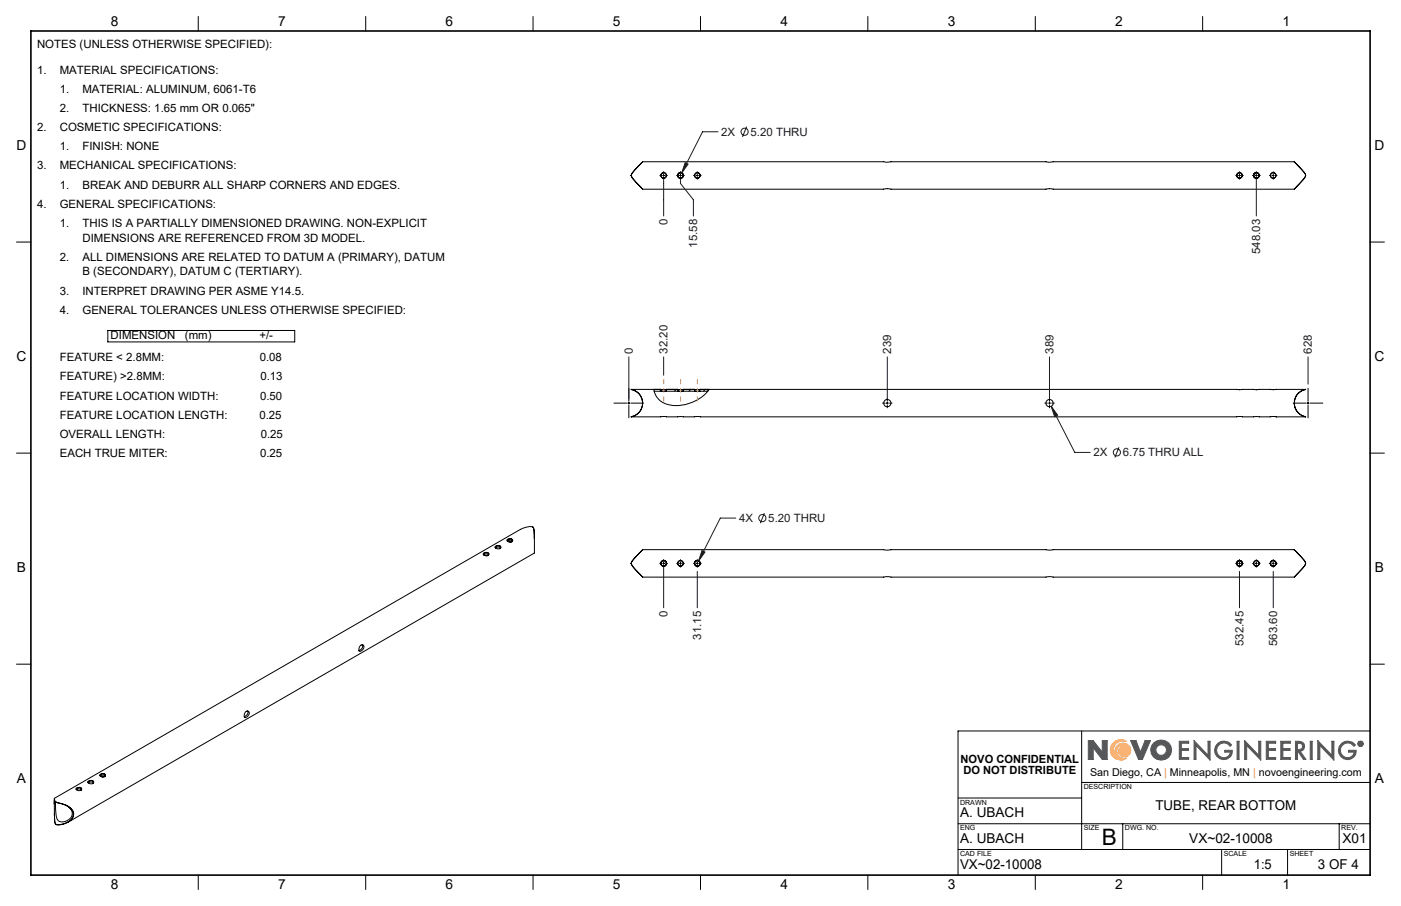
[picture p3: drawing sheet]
<svg xmlns="http://www.w3.org/2000/svg" width="432mm" height="279mm" viewBox="0 0 432 279" stroke-linecap="round" stroke-linejoin="round" font-family="sans-serif">
<g fill="none" stroke="#000" stroke-width=".31">
<path d="M61.1 5.1v4.5M112.7 5.1v4.5M164.3 5.1v4.5M215.9 5.1v4.5M267.5 5.1v4.5M319.1 5.1v4.5M370.7 5.1v4.5M194.6 54.1h.1M194.6 54.1a15.7 15.7 0 0 1 3.4-4.1l200.9-.1 1.6 1.6a5.2 5.2 0 0 1 1.9 2.6M194.6 54.1a6.5 6.5 0 0 0 2.4 3.1l1 1.1h74.3l1.2-.1 1.1 .1h47.8l1.1-.1 1.1 .1h74.3l.6-.6a10.5 10.5 0 0 0 2.9-3.6M194.6 54.1l.4 .9 3 3.3M198 49.9l-.6 .7a10.1 10.1 0 0 0-2.8 3.5"/>
<path d="M398.9 49.9l1.6 1.7a5.5 5.5 0 0 1 1.9 2.5M402.4 54.1h.1M402.4 54.1a12.2 12.2 0 0 1-3.1 3.9l-.4 .3M5.1 74.6h4.4M422.3 74.6h4.4M5.1 139.7h4.4M194.6 120.1a4.3 4.3 0 0 1 3.5 4.2 4.3 4.3 0 0 1-3.5 4.3M194.6 120.1h-.1a4.3 4.3 0 0 1 3.5 4.2 4.3 4.3 0 0 1-3.5 4.2l.1 .1M194.6 120.1h9.1M201.5 120.1a6 6 0 0 0 6 5 12.4 12.4 0 0 0 11-5M201.6 120.7h2.2M203.7 120.1h1.7"/>
<path d="M203.7 120.1l.1 .1M203.8 120.7h1.5M203.8 120.2h1.5M203.8 120.2l-.4 .5M203.8 120.2v.5M205.3 120.7h3.7M205.3 120.2v.5M205.4 120.1h.1M205.4 120.1l-.1 .1M205.4 120.1h3.5M208.4 120.1l-.5 .6M208.9 120.1l.1 .1"/>
<path d="M208.9 120.1h1.7M209 120.7h1.5M209 120.2h1.5M209 120.2v.5M210.5 120.7h3.7M210.5 120.2v.5M210.6 120.1h.1M210.6 120.1l-.1 .1M210.6 120.1h3.5M212.9 120.1l-.6 .6M214.1 120.1h1.7M214.1 120.1l.1 .1"/>
<path d="M214.2 120.7h1.5M214.2 120.2h1.5M214.2 120.2v.5M215.7 120.7h2.5M215.7 120.2v.5M215.8 120.1h186.6M215.8 120.1h.1M215.8 120.1l-.1 .1M217.4 120.1l-.6 .6M217.9 120.1l.4 .4M393.3 128.5l-198.7 .1M393.3 128.6h9.1"/>
<path d="M402.4 120.1a4.3 4.3 0 0 0-3.5 4.2 4.3 4.3 0 0 0 3.5 4.3M422.3 139.7h4.4M149 170.6a1.12 1.12 0 0 1 1.7 .3 .92 .92 0 0 1-.9 .5 .92 .92 0 0 1-.8-.7zM149 170.7l.2-.1a.71 .71 0 0 1 .9-.2 .71 .71 0 0 1 .4 .8l-.2 .1a.81 .81 0 0 1-1.3-.6zM149.1 171.1a1.06 1.06 0 0 1 1.5 0M152.6 168.6a1.14 1.14 0 0 1 1.8 .2 .93 .93 0 0 1-1 .5 .93 .93 0 0 1-.8-.7zM152.7 168.9a.87 .87 0 0 1 .8-.6 .87 .87 0 0 1 .8 .5l-.2 .4M152.7 169a1.11 1.11 0 0 1 1.6 0M156.3 166.4a1.22 1.22 0 0 1 1.7 .2 .9 .9 0 0 1-.9 .6 .9 .9 0 0 1-.8-.8zM156.4 166.5l.2-.1a.71 .71 0 0 1 .9-.3 .71 .71 0 0 1 .3 .9l-.2 .1a.81 .81 0 0 1-1.2-.6zM156.4 166.9a1.11 1.11 0 0 1 1.5 0M160.4 163.3a3.7 3.7 0 0 1 4-.6l.3 2.4v5.5l-143.7 82.9"/>
<path d="M160.4 163.2l-143.6 83 .5 1.2M164.2 162.6l.4 1 .1 2.5M194.6 173.7h.1M194.6 173.7a15.7 15.7 0 0 1 3.4-4.1l200.9-.1 1.6 1.7a5.2 5.2 0 0 1 1.9 2.5M194.6 173.7l.4 1 3.1 3.3-3.1-3.3zM198 169.6l-.6 .6a10.1 10.1 0 0 0-2.8 3.5M198 178h200.9M398.9 169.6l1.6 1.6a5.5 5.5 0 0 1 1.9 2.5M402.4 173.7a11.6 11.6 0 0 1-3.2 3.9l-.3 .3 .7-.6a10.1 10.1 0 0 0 2.8-3.6M402.4 173.7h.1M111.1 199.1a.69 .69 0 0 1 1.1 0 .69 .69 0 0 1-.3 1.1l-.5 .5-.7 .1v-1.1zM111.7 198.9a1.42 1.42 0 0 1-1.1 1.7"/>
<path d="M5.1 204.8h4.4M75.7 219.5a.71 .71 0 0 1 1.1 0 .71 .71 0 0 1-.2 1.1l-.5 .5-.7 .2-.1-.8zM76.3 219.3a1.42 1.42 0 0 1-1 1.8M422.3 204.8h4.4M30.8 238.9a.94 .94 0 0 1 1-.3 .94 .94 0 0 1 .7 .7 .97 .97 0 0 1-1.7-.4zM30.9 239.3a1.11 1.11 0 0 1 1.5 0M30.9 238.9l.1-.1a.74 .74 0 0 1 1-.2 .74 .74 0 0 1 .3 .8l-.2 .1a.7 .7 0 0 1-.8 .1 .7 .7 0 0 1-.4-.7zM333.4 225.4v36.6M422.3 225.4h-127v44.5M16.8 246.3v5.4a2.92 2.92 0 0 0 .5 2.5M16.8 251v.7a3.1 3.1 0 0 0 .5 2.6M16.8 246.3l-.1 1.6"/>
<path d="M17.1 247.3a12 12 0 0 0 .8 5.8 2.96 2.96 0 0 0 4.4-2.7l-.4-.7-1.3-1.2M17.3 247.4a7.5 7.5 0 0 1 5.1 2.6 2.85 2.85 0 0 1-1.9 3.8l-1.7 .5h-1.5M17.3 254.2v.1M17.3 247.4h-.1a8.7 8.7 0 0 1 5.2 2.6 2.73 2.73 0 0 1-2 3.8l-1.6 .4h-1.5M23.5 243.5a.87 .87 0 0 1 .8-.6 .87 .87 0 0 1 .9 .4l-.3 .4M23.6 243.1a1.11 1.11 0 0 1 1.6 .2 .89 .89 0 0 1-.9 .5 .89 .89 0 0 1-.8-.7zM23.6 243.6a1.11 1.11 0 0 1 1.5 0M27.1 241a1.16 1.16 0 0 1 1.8 .2 .92 .92 0 0 1-1 .6 .92 .92 0 0 1-.8-.8zM28.8 241.4a1.21 1.21 0 0 0-1.6 0 .76 .76 0 0 1 .4-.7 .76 .76 0 0 1 .9 .1l.4 .4-.3 .5M295.3 254h127M295.3 246.1h38.1M333.4 241.3h88.9"/>
<path d="M346 254v8M412.7 254v8M61.1 269.9v4.4M112.7 269.9v4.4M164.3 269.9v4.4M215.9 269.9v4.4M267.5 269.9v4.4M295.3 262h127M319.1 269.9v4.4M370.7 269.9v4.4M376.5 262v7.9M396.8 262v7.9"/>
<circle cx="204.5" cy="54.1" r=".83"/>
<circle cx="204.5" cy="54.1" r=".89"/>
<circle cx="209.7" cy="54.1" r=".84"/>
<circle cx="209.7" cy="54.1" r=".86"/>
<circle cx="209.8" cy="54.1" r=".92"/>
<circle cx="214.9" cy="54.1" r=".89"/>
<circle cx="214.9" cy="54.1" r=".82"/>
<circle cx="382" cy="54.1" r=".83"/>
<circle cx="382" cy="54.1" r=".89"/>
<circle cx="387.2" cy="54.1" r=".84"/>
<circle cx="387.2" cy="54.1" r=".86"/>
<circle cx="387.2" cy="54.1" r=".92"/>
<circle cx="392.4" cy="54.1" r=".89"/>
<circle cx="392.4" cy="54.1" r=".82"/>
<circle cx="273.5" cy="124.3" r="1.13"/>
<circle cx="323.5" cy="124.3" r="1.13"/>
<circle cx="204.5" cy="173.8" r=".87"/>
<circle cx="204.5" cy="173.7" r=".83"/>
<circle cx="204.6" cy="173.7" r=".93"/>
<circle cx="209.7" cy="173.7" r=".84"/>
<circle cx="209.7" cy="173.7" r=".89"/>
<circle cx="214.9" cy="173.7" r=".83"/>
<circle cx="214.9" cy="173.7" r=".93"/>
<circle cx="214.9" cy="173.8" r=".86"/>
<circle cx="382" cy="173.8" r=".87"/>
<circle cx="382" cy="173.7" r=".83"/>
<circle cx="382" cy="173.7" r=".93"/>
<circle cx="387.2" cy="173.7" r=".89"/>
<circle cx="387.2" cy="173.8" r=".83"/>
<circle cx="392.4" cy="173.7" r=".83"/>
<circle cx="392.4" cy="173.7" r=".93"/>
<circle cx="392.4" cy="173.8" r=".86"/>
</g>
<path d="M342.7 229.6a3.1 3.1 0 0 1 4.5-.9 2.82 2.82 0 0 0-3.9 1.7 2.82 2.82 0 0 0 2.3 3.6 2.45 2.45 0 0 1-1.1-4.2 2.45 2.45 0 0 1 4 1.5 1.88 1.88 0 0 1-1.9 2.1 1.88 1.88 0 0 1-1.8-2.2l.6-.7a1.82 1.82 0 0 1 2.4 1.5 1.89 1.89 0 0 0-2.6-2 1.89 1.89 0 0 0-.3 3.3l1.5 .6 .8-.1a3.2 3.2 0 0 1-4-.2 3.2 3.2 0 0 1-.5-4z" fill="none" stroke="#f78d2a" stroke-width=".31"/>
<g fill="none" stroke="#555759" stroke-width=".31">
<path d="M336.9 230.6v3.6h-1.5v-5.8h1.5l2.8 3.6M336.9 230.6h.1M337 230.6l2.7 3.6h1.5v-5.8h-1.5v3.6M339.7 232h.1M348.5 228.4h1.6l1.4 3.6 1.4-3.6h1.7l-2.5 5.8h-1.2zM363.5 228.6h2.9v.6h-2.3v1.7h2.2v.5h-2.2v2.2h2.3v.6h-2.9zM368 228.4l4.3 4.5v-4.3h.7v5.8l-4.4-4.5v4.3h-.6zM375.4 229.2a2.89 2.89 0 0 1 4.2 .5l-.5 .5a2.26 2.26 0 0 0-3.2-.7 2.26 2.26 0 0 0-.5 3.2 2.26 2.26 0 0 0 3.3 .4l.5-1.1h-1.7v-.6h2.3a2.78 2.78 0 0 1-4 2.5 2.78 2.78 0 0 1-.4-4.7zM381.3 228.6h.6v5.6h-.6zM383.6 228.4l4.3 4.5v-4.3h.7v5.8l-4.4-4.5v4.3h-.6zM390.3 228.6h2.9v.6h-2.3v1.7h2.2v.5h-2.2v2.2h2.3v.6h-2.9zM394.8 228.6h2.9v.6h-2.3v1.7h2.2v.5h-2.2v2.2h2.3v.6h-2.9z"/>
<path d="M399.3 228.6a2.74 2.74 0 0 1 2.6 .8l.2 .8-.3 .9-1.1 .6 1.8 2.5h-.8l-1.7-2.5h-.1v2.5h-.6zM399.9 229.2l1.1 .1a1.02 1.02 0 0 1 0 1.7l-1.1 .2zM403.8 228.6h.6v5.6h-.6zM406.2 228.4l4.3 4.5v-4.3h.6v5.8l-4.3-4.5v4.3h-.6zM413.6 229.2a2.89 2.89 0 0 1 4.2 .5l-.5 .5a2.25 2.25 0 0 0-3.3-.7 2.25 2.25 0 0 0-.2 3.4 2.25 2.25 0 0 0 3.4-.3l.1-.6h-1.6v-.6h2.3a2.79 2.79 0 0 1-4 2.5 2.79 2.79 0 0 1-.4-4.7zM419 228.9l.6 .1-.1 .4 .2 .4-.4-.4-.3 .4zM419.2 229l.3 .2-.3 .1z"/>
<circle cx="357.9" cy="231.3" r="1.64"/>
<circle cx="357.9" cy="231.3" r="3.2"/>
<circle cx="419.3" cy="229.4" r=".85"/>
<circle cx="419.3" cy="229.4" r=".71"/>
</g>
<path d="M9.5 9.6h412.8v260.3h-412.8z" fill="none" stroke="#000" stroke-width=".5"/>
<path d="M343 229.1a3.2 3.2 0 0 1 4.2-.4 2.82 2.82 0 0 0-3.9 1.7 2.82 2.82 0 0 0 2.3 3.6 2.43 2.43 0 0 1-1.9-2.8 2.43 2.43 0 0 1 2.7-2 2.43 2.43 0 0 1 2.1 2.7 1.82 1.82 0 0 1-2.5 1.5 1.82 1.82 0 0 1-.9-2.7 1.73 1.73 0 0 1 2.7 1.3 1.9 1.9 0 0 0-2.6-2 1.9 1.9 0 0 0-.3 3.3l.8 .5h1.5a3.2 3.2 0 0 1-4.2-.4 3.2 3.2 0 0 1 0-4.3z" fill-rule="evenodd" fill="#f78d2a"/>
<path d="M335.4 228.4v5.8h1.5v-3.6l2.8 3.6h1.5v-5.8h-1.5v3.6l-2.8-3.6zM348.5 228.4l2.4 5.8h1.2l2.5-5.8h-1.7l-1.4 3.6-1.4-3.6zM355.6 229.1a3.1 3.1 0 0 0 .2 4.6 3.1 3.1 0 0 0 4.6-.6 3.1 3.1 0 0 0-1-4.5l-1.8-.4-1 .3zM356.2 231.3a1.65 1.65 0 0 1 3.3 0 1.65 1.65 0 0 1-3.3 0zM363.5 228.6v5.6h2.9v-.6h-2.3v-2.2h2.2v-.5h-2.2v-1.7h2.3v-.6zM368 228.4v5.8h.6v-4.3l4.4 4.5v-5.8h-.7v4.3zM375.2 229.3a2.79 2.79 0 0 0 .7 4.7 2.79 2.79 0 0 0 3.9-2.6h-2.3v.6h1.7a2.16 2.16 0 0 1-3 1.4 2.16 2.16 0 0 1-.9-3.2 2.22 2.22 0 0 1 3.8 0l.5-.5a2.92 2.92 0 0 0-4.4-.4zM381.3 228.6v5.6h.6v-5.6zM383.6 228.4v5.8h.6v-4.3l4.4 4.5v-5.8h-.7v4.3zM390.3 228.6v5.6h2.9v-.6h-2.3v-2.2h2.2v-.5h-2.2v-1.7h2.3v-.6zM394.8 228.6v5.6h2.9v-.6h-2.3v-2.2h2.2v-.5h-2.2v-1.7h2.3v-.6zM399.3 228.6v5.6h.6v-2.5l1.8 2.5h.8l-1.8-2.5 1.1-.6 .3-1.3a1.6 1.6 0 0 0-2.1-1.2zM399.9 229.2l1.3 .3 .3 .4-.3 1-1.3 .3zM403.8 228.6v5.6h.6v-5.6zM406.2 228.4v5.8h.6v-4.3l4.3 4.5v-5.8h-.6v4.3zM413.3 229.4a2.79 2.79 0 0 0 .9 4.6 2.79 2.79 0 0 0 3.8-2.6h-2.3v.6h1.6a2.18 2.18 0 0 1-3.2 1.3 2.18 2.18 0 0 1-.4-3.5 2.22 2.22 0 0 1 3.6 .4l.5-.5a2.89 2.89 0 0 0-4.5-.3zM419 228.9v.9h.2v-.4l.5 .4-.2-.4 .2-.4zM419.2 229l.3 .2-.3 .1zM418.5 229.4a.85 .85 0 0 0 1.7 0 .85 .85 0 0 0-1.7 0zM418.6 229.4a.71 .71 0 0 1 1.4 0 .71 .71 0 0 1-1.4 0z" fill-rule="evenodd" fill="#555759"/>
<g fill="none" stroke="#191924" stroke-width=".31">
<path d="M230.1 39.1l-1.3 3.1M204.5 55.4v11.2M209.7 55.4v1.2l4 5v5M211.2 50.2l.9 .4-2 2.7zM221.3 40.6h-4.8l-6.4 12.7M387.2 55.4v11.2M193.8 110.1v12.9M204.5 110.1v5.6M273.5 110.1v12.9M323.5 110.1v12.9M403.2 110.1v8.4M324 125.3l2 2.7-1 .5z"/>
<path d="M324 125.3l7.3 14.2h4.7M344.9 137.9l-1.3 3.2M226.8 159.8h-4.8l-6.7 13.2M235.6 158.2l-1.2 3.2M204.5 175v12.4M214.9 176.2v11.2M216.4 169.8l.9 .5-2 2.7zM382 176.2v11.2M392.4 176.2v11.2"/>
<circle cx="229.5" cy="40.6" r="1.11"/>
<circle cx="344.2" cy="139.5" r="1.1"/>
<circle cx="235" cy="159.8" r="1.12"/>
</g>
<path d="M204.6 117v6.8M209.8 117v6.8M214.9 116.9v6.9" fill="none" stroke="#ff0080" stroke-width=".31" stroke-dasharray="15.2 1.3 1.3 1.3" stroke-dashoffset="13.7" stroke-linecap="butt"/>
<g fill="none" stroke="#000" stroke-width=".31">
<path d="M203.4 54.1h.5M204.2 54.1h.7M204.5 53v.4M204.5 53.8v.6M204.5 54.8v.5M205.2 54.1h.5M208.5 54.1h.6M209.4 54.1h.7M209.7 52.9v.5M209.7 53.8v.6M209.7 54.8v.5M210.4 54.1h.5"/>
<path d="M213.7 54.1h.5M214.6 54.1h.7M214.9 53v.4M214.9 53.8v.6M214.9 54.8v.5M215.6 54.1h.5M380.9 54.1h.5M381.7 54.1h.7M382 53v.4M382 53.8v.6M382 54.8v.5M382.7 54.1h.5"/>
<path d="M386 54.1h.5M386.9 54.1h.7M387.2 52.9v.5M387.2 53.8v.6M387.2 54.8v.5M387.9 54.1h.5M391.2 54.1h.5M392.1 54.1h.6M392.4 53v.4M392.4 53.8v.6M392.4 54.8v.5M393.1 54.1h.5"/>
<path d="M33.2 101.9h57.6v3.5h-57.6zM193.8 119.7v3.9M403.2 119.7v3.9M189.2 124.3h3.9M193.5 124.3h.6M193.8 124v.6M193.8 125v3.9M194.5 124.3h3.9M272 124.3h.8M273.2 124.3h.6M273.5 122.8v.8M273.5 124v.6"/>
<path d="M273.5 125v.8M274.1 124.3h.9M322 124.3h.8M323.1 124.3h.7M323.5 122.8v.8M323.5 124v.6M323.5 125v.8M324.2 124.3h.7M398.6 124.3h3.9M402.8 124.3h.7M403.2 124v.6M403.2 125v3.9"/>
<path d="M403.8 124.3h3.9M203.3 173.7h.6M204.2 173.7h.7M204.5 172.5v.6M204.5 173.4v.7M204.5 174.4v.5M205.2 173.7h.5M208.6 173.7h.5M209.4 173.7h.7M209.7 172.6v.5M209.7 173.4v.7M209.7 174.4v.5"/>
<path d="M210.4 173.7h.5M213.7 173.7h.5M214.6 173.7h.7M214.9 172.5v.6M214.9 173.4v.7M214.9 174.4v.5M215.6 173.7h.5M380.8 173.7h.6M381.7 173.7h.7M382 172.5v.6M382 173.4v.7M382 174.4v.5"/>
<path d="M382.7 173.7h.5M386 173.7h.5M386.9 173.7h.7M387.2 172.6v.5M387.2 173.4v.7M387.2 174.4v.5M387.9 173.7h.5M391.2 173.7h.5M392.1 173.7h.6M392.4 172.5v.6M392.4 173.4v.7M392.4 174.4v.5"/>
<path d="M393.1 173.7h.5"/>
</g>
<path d="M324 125.3l1 3.2 1-.5zM211.2 50.2l-1.1 3.1 2-2.7zM216.4 169.8l-1.1 3.2 2-2.7z" fill="#191924"/>
<text font-size="7" x="339.5" y="260.5">B</text>
<g font-size="4.2">
<text x="34.1" y="8.1">8</text>
<text x="85.7" y="8.1">7</text>
<text x="137.3" y="8.1">6</text>
<text x="188.9" y="8.1">5</text>
<text x="240.5" y="8.1">4</text>
<text x="292.1" y="8.1">3</text>
<text x="343.7" y="8.1">2</text>
<text x="395.3" y="8.1">1</text>
<text x="5.1" y="46.4">D</text>
<text x="423.7" y="46.4">D</text>
<text x="5.1" y="111.4">C</text>
<text x="423.7" y="111.4">C</text>
<text x="5.2" y="176.5">B</text>
<text x="423.8" y="176.5">B</text>
<text x="5.2" y="241.6">A</text>
<text x="423.8" y="241.6">A</text>
<text x="356.1" y="249.9">TUBE, REAR BOTTOM</text>
<text x="295.9" y="252">A. UBACH</text>
<text x="295.9" y="260">A. UBACH</text>
<text x="366.5" y="260">VX~02-10008</text>
<text x="413.8" y="260">X01</text>
<text x="295.9" y="267.9">VX~02-10008</text>
<text x="386.5" y="267.9">1:5</text>
<text x="406.2" y="267.9">3 OF 4</text>
<text x="34.1" y="274.2">8</text>
<text x="85.7" y="274.2">7</text>
<text x="137.3" y="274.2">6</text>
<text x="188.9" y="274.2">5</text>
<text x="240.5" y="274.2">4</text>
<text x="292.1" y="274.2">3</text>
<text x="343.7" y="274.2">2</text>
<text x="395.3" y="274.2">1</text>
</g>
<g font-size="3.5">
<text x="11.4" y="14.8">NOTES (UNLESS OTHERWISE SPECIFIED):</text>
<text x="11.4" y="22.7">1.</text>
<text x="18.4" y="22.7">MATERIAL SPECIFICATIONS:</text>
<text x="18.4" y="28.6">1.</text>
<text x="25.4" y="28.6">MATERIAL: ALUMINUM, 6061-T6</text>
<text x="18.4" y="34.5">2.</text>
<text x="25.4" y="34.5">THICKNESS: 1.65 mm OR 0.065&quot;</text>
<text x="11.4" y="40.4">2.</text>
<text x="18.4" y="40.4">COSMETIC SPECIFICATIONS:</text>
<text x="18.4" y="46.3">1.</text>
<text x="25.4" y="46.3">FINISH: NONE</text>
<text x="11.4" y="52.2">3.</text>
<text x="18.4" y="52.2">MECHANICAL SPECIFICATIONS:</text>
<text x="18.4" y="58.1">1.</text>
<text x="25.4" y="58.1">BREAK AND DEBURR ALL SHARP CORNERS AND EDGES.</text>
<text x="11.4" y="64">4.</text>
<text x="18.4" y="64">GENERAL SPECIFICATIONS:</text>
<text x="18.4" y="70">1.</text>
<text x="25.4" y="70">THIS IS A PARTIALLY DIMENSIONED DRAWING. NON-EXPLICIT</text>
<text x="25.4" y="74.5">DIMENSIONS ARE REFERENCED FROM 3D MODEL.</text>
<text x="18.4" y="80.4">2.</text>
<text x="25.4" y="80.4">ALL DIMENSIONS ARE RELATED TO DATUM A (PRIMARY), DATUM</text>
<text x="25.4" y="84.9">B (SECONDARY), DATUM C (TERTIARY).</text>
<text x="18.4" y="90.8">3.</text>
<text x="25.4" y="90.8">INTERPRET DRAWING PER ASME Y14.5.</text>
<text x="18.4" y="96.7">4.</text>
<text x="25.4" y="96.7">GENERAL TOLERANCES UNLESS OTHERWISE SPECIFIED:</text>
<text x="34.1" y="104.6">DIMENSION</text>
<text x="57" y="104.6">(mm)</text>
<text x="79.9" y="104.6">+/-</text>
<text x="18.4" y="111.4">FEATURE &lt; 2.8MM:</text>
<text x="80" y="111.4">0.08</text>
<text x="18.4" y="117.3">FEATURE) &gt;2.8MM:</text>
<text x="80.2" y="117.3">0.13</text>
<text x="18.4" y="123.2">FEATURE LOCATION WIDTH:</text>
<text x="80.1" y="123.2">0.50</text>
<text x="18.4" y="129.1">FEATURE LOCATION LENGTH:</text>
<text x="80" y="129.1">0.25</text>
<text x="18.4" y="135">OVERALL LENGTH:</text>
<text x="80.3" y="135">0.25</text>
<text x="18.4" y="140.9">EACH TRUE MITER:</text>
<text x="80.1" y="140.9">0.25</text>
<text x="296.1" y="235.2">NOVO CONFIDENTIAL</text>
<text x="296.9" y="238.7">DO NOT DISTRIBUTE</text>
</g>
<g font-size="3.5" fill="#191924">
<text x="222.3" y="41.8">2X</text>
<text x="231.3" y="41.8">5.20 THRU</text>
<text x="205.7" y="69.5" transform="rotate(-90 205.7 69.5)">0</text>
<text x="214.9" y="76.4" transform="rotate(-90 214.9 76.4)">15.58</text>
<text x="388.4" y="78.3" transform="rotate(-90 388.4 78.3)">548.03</text>
<text x="195" y="109.1" transform="rotate(-90 195 109.1)">0</text>
<text x="205.7" y="109.1" transform="rotate(-90 205.7 109.1)">32.20</text>
<text x="274.7" y="109.1" transform="rotate(-90 274.7 109.1)">239</text>
<text x="324.7" y="109.1" transform="rotate(-90 324.7 109.1)">389</text>
<text x="404.3" y="109.1" transform="rotate(-90 404.3 109.1)">628</text>
<text x="337" y="140.7">2X</text>
<text x="346.1" y="140.7">6.75 THRU ALL</text>
<text x="227.8" y="160.9">4X</text>
<text x="236.8" y="160.9">5.20 THRU</text>
<text x="205.7" y="190.4" transform="rotate(-90 205.7 190.4)">0</text>
<text x="216.1" y="197.2" transform="rotate(-90 216.1 197.2)">31.15</text>
<text x="383.2" y="199.2" transform="rotate(-90 383.2 199.2)">532.45</text>
<text x="393.6" y="199.2" transform="rotate(-90 393.6 199.2)">563.60</text>
</g>
<text font-size="3.3" x="336" y="239.4">San Diego, CA | Minneapolis, MN | novoengineering.com</text>
<g font-size="2.2">
<text x="334" y="243.4">DESCRIPTION</text>
<text x="295.9" y="248.2">DRAWN</text>
<text x="295.9" y="256.1">ENG</text>
<text x="334" y="256.1">SIZE</text>
<text x="346.7" y="256.1">DWG. NO.</text>
<text x="413.4" y="256.1">REV.</text>
<text x="295.9" y="264">CAD FILE</text>
<text x="377.2" y="264">SCALE</text>
<text x="397.5" y="264">SHEET</text>
</g>
</svg>
